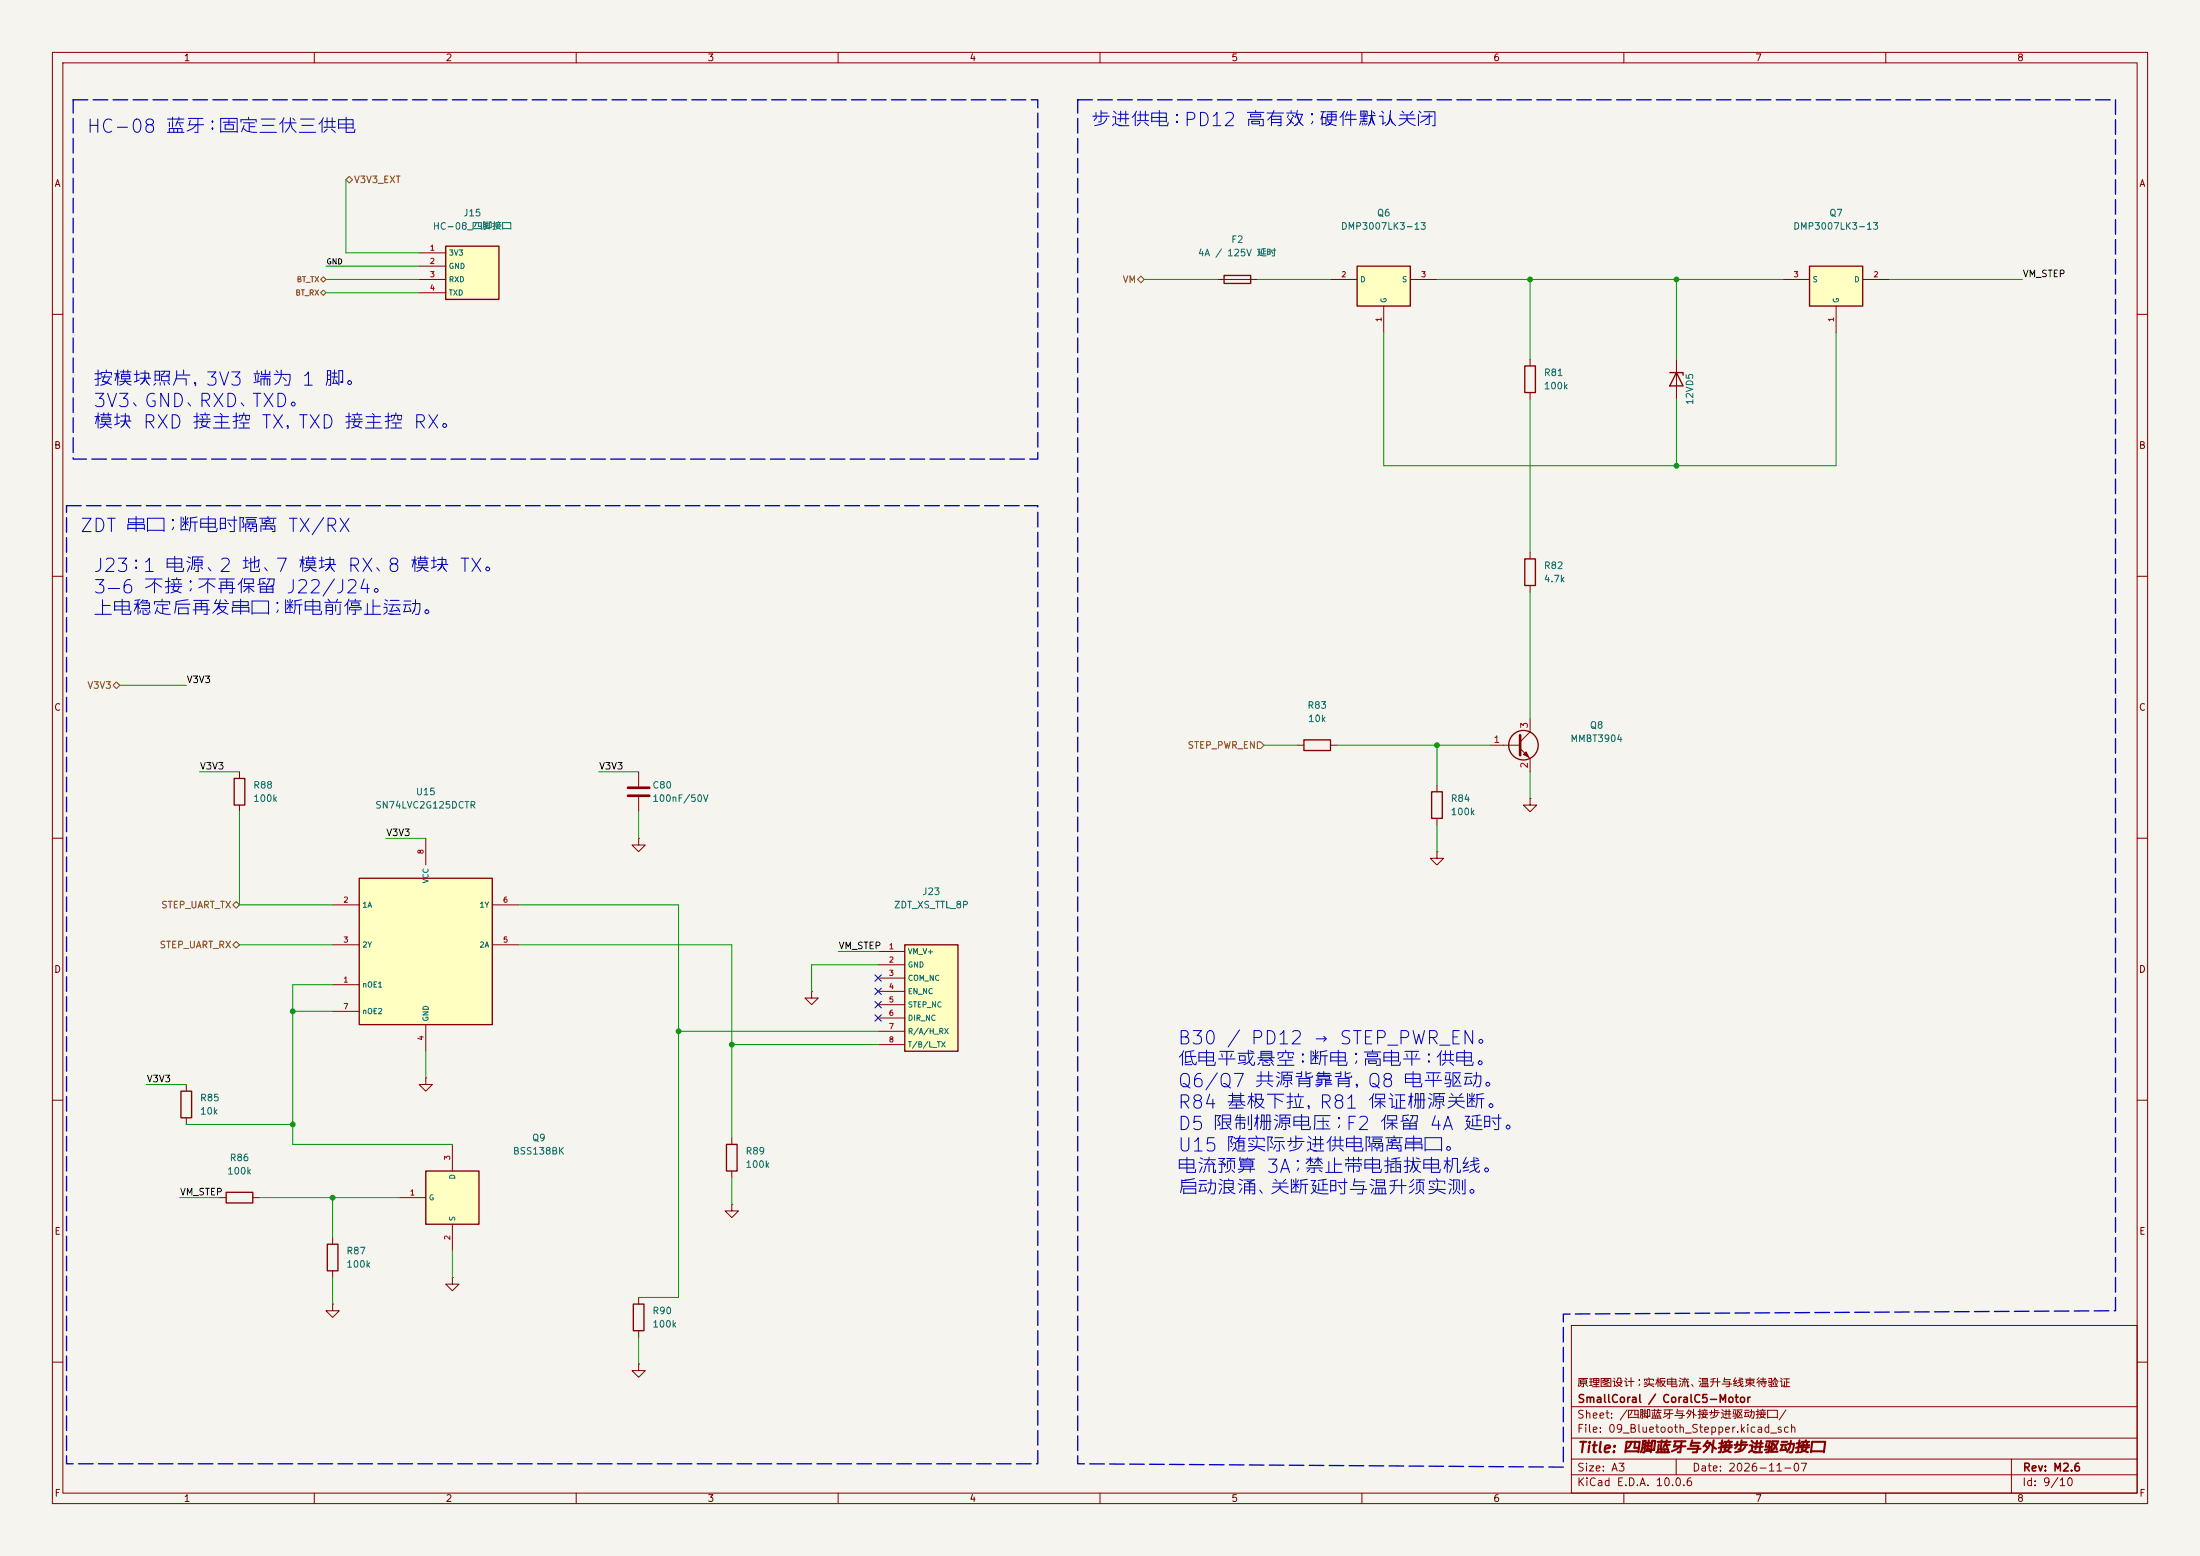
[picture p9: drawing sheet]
<svg xmlns="http://www.w3.org/2000/svg" width="420mm" height="297mm" viewBox="0 0 420 297" stroke-linecap="round" stroke-linejoin="round" font-family="sans-serif">
<path d="M0 0h420v297h-420z" fill="#f5f4ef" stroke="#f5f4ef" stroke-width=".19"/>
<g fill="none" stroke="#840000" stroke-width=".19">
<path d="M10 10h400v277h-400zM12 12h396v273h-396zM60 10v2M110 10v2M160 10v2M210 10v2M260 10v2M310 10v2M360 10v2M232.4 53.3h7.6M10 60h2M408 60h2"/>
<path d="M10 110h2M408 110h2M10 160h2M408 160h2M10 210h2M139.7 217.2v1.2M408 210h2M139.7 223.5v1.3M300 253h108v32h-108zM10 260h2M300 278.5h108M300 274.5h108"/>
<path d="M300 268.5h108M320 278.5v3M384 278.5v6.5M408 260h2M60 285v2M110 285v2M160 285v2M210 285v2M260 285v2M300 281.5h108M310 285v2M360 285v2"/>
</g>
<path d="M233.7 52.6h5.1v1.5h-5.1zM138.7 218.4h2v5.1h-2z" fill="none" stroke="#840000" stroke-width=".25"/>
<path d="M259.1 50.8h10.1v7.6h-10.1z" fill="#ffffc2"/>
<path d="M259.1 50.8h10.1v7.6h-10.1zM248.9 141.2h5.1v2.1h-5.1z" fill="none" stroke="#840000" stroke-width=".25"/>
<path d="M254 53.3h5.1M264.2 58.4v5.1M269.2 53.3h5.1M247.6 142.2h1.3M254 142.2h1.3" fill="none" stroke="#840000" stroke-width=".19"/>
<path d="M345.4 50.8h10.2v7.6h-10.2z" fill="#ffffc2"/>
<path d="M345.4 50.8h10.2v7.6h-10.2zM318.8 71.1h2.5v.5M320 71.1l1.3 2.6h-2.5zM273.3 151.1h2v5.1h-2z" fill="none" stroke="#840000" stroke-width=".25"/>
<path d="M340.4 53.3h5M350.5 58.4v5.1M355.6 53.3h5.1M320 68.6v7.6M274.3 149.9v1.2M274.3 156.2v1.3M121.9 160v1.3h1.3l-1.3 1.3-1.3-1.3h1.3M121.9 160h.1M274.3 162.6v1.2h1.3l-1.3 1.3-1.3-1.3h1.3M274.3 162.6h.1" fill="none" stroke="#840000" stroke-width=".19"/>
<path d="M172.7 180.3h10.2v20.4h-10.2z" fill="#ffffc2"/>
<path d="M291.1 69.9h2v5h-2zM172.7 180.3h10.2v20.4h-10.2z" fill="none" stroke="#840000" stroke-width=".25"/>
<g fill="none" stroke="#840000" stroke-width=".19">
<path d="M292.1 68.6v1.3M292.1 74.9v1.3M121.9 147.3v2.8M121.9 152.1v2.8M154.9 189.2v1.3h1.3l-1.3 1.3-1.2-1.3h1.2M154.9 189.2h.1M167.6 181.6h5.1M167.6 184.2h5.1M167.6 186.7h5.1M167.6 189.2h5.1M167.6 191.8h5.1M167.6 194.3h5.1"/>
<path d="M167.6 196.9h5.1M167.6 199.4h5.1M81.3 205.7v1.3h1.2l-1.2 1.3-1.3-1.3h1.3M81.3 205.7h.1M63.5 248.9v1.3h1.3l-1.3 1.3-1.3-1.3h1.3M63.5 248.9h.1"/>
</g>
<path d="M119.9 150.4h4.1M119.9 151.9h4.1" fill="none" stroke="#840000" stroke-width=".51"/>
<path d="M85.1 47h10.1v10.2h-10.1z" fill="#ffffc2"/>
<path d="M85.1 47h10.1v10.2h-10.1zM62.5 237.5h2v5.1h-2z" fill="none" stroke="#840000" stroke-width=".25"/>
<path d="M80 48.3h5.1M80 50.8h5.1M80 53.3h5.1M80 55.9h5.1M63.5 236.2v1.3M63.5 242.6v1.2" fill="none" stroke="#840000" stroke-width=".19"/>
<path d="M81.3 223.5h10.1v10.2h-10.1z" fill="#ffffc2"/>
<path d="M81.3 223.5h10.1v10.2h-10.1z" fill="none" stroke="#840000" stroke-width=".25"/>
<path d="M86.4 218.4v5.1M76.2 228.6h5.1M86.4 233.7v5.1M86.4 243.8v1.3h1.2l-1.2 1.3-1.3-1.3h1.3M86.4 243.8h.1" fill="none" stroke="#840000" stroke-width=".19"/>
<path d="M68.6 167.6h25.4v28h-25.4z" fill="#ffffc2"/>
<g fill="none" stroke="#840000" stroke-width=".25">
<path d="M291.1 106.7h2v5.1h-2zM44.7 148.6h2v5.1h-2zM68.6 167.6h25.4v28h-25.4zM34.5 208.3h2.1v5.1h-2.1zM43.2 227.6h5.1v2h-5.1zM120.9 248.9h2v5.1h-2z"/>
<circle cx="290.8" cy="142.2" r="2.82"/>
</g>
<g fill="none" stroke="#840000" stroke-width=".19">
<path d="M292.1 105.4v1.3M292.1 111.8v1.2M292.1 137.2v2.5l-1.9 1.9M45.7 147.3v1.3M45.7 153.7v1.2M284.5 142.2h5.7M290.2 142.9l1.9 1.9v2.5M292.1 152.4v1.3h1.3l-1.3 1.2-1.3-1.2h1.3M292.1 152.4h.1M63.5 172.7h5.1M81.3 160v5.1M94 172.7h5.1"/>
<path d="M63.5 188h5.1M63.5 180.3h5.1M63.5 193h5.1M81.3 195.6v5.1M94 180.3h5.1M35.6 207v1.3M35.6 213.4v1.2M41.9 228.6h1.3M48.3 228.6h1.2M139.7 229.9v1.2h1.3l-1.3 1.3-1.3-1.3h1.3M139.7 229.9h.1M121.9 247.6v1.3"/>
<path d="M121.9 254v1.3M121.9 260.3v1.3h1.3l-1.3 1.3-1.3-1.3h1.3M121.9 260.3h.1"/>
</g>
<path d="M290.2 140.3v3.8" fill="none" stroke="#840000" stroke-width=".51"/>
<path d="M290.8 144l.5-.5 .5 1z" fill="#840000" stroke="#840000" stroke-width=".19"/>
<path d="M66 34.3l.7-.6 .6 .6-.6 .6zM61.2 53.3l.5-.5 .5 .5-.5 .5zM61.2 55.9l.5-.5 .5 .5-.5 .5zM217.2 53.3l.6-.6 .6 .6-.6 .7zM21.6 130.8l.6-.6 .7 .6-.7 .6zM240 141.6h.7l.6 .6-.6 .7h-.7zM45.1 172.1l.6 .6-.6 .7-.7-.7zM44.4 180.3l.7-.6 .6 .6-.6 .7z" fill="none" stroke="#725600" stroke-width=".19"/>
<g fill="none" stroke="#009600" stroke-width=".19">
<path d="M66 34.3v14h14M62.2 55.9h17.8M62.2 50.8h17.8M62.2 53.3h17.8M218.4 53.3h14M240 53.3h14M274.3 53.3h66.1M292.1 53.3v15.3M320 53.3v15.3M360.7 53.3h25.4M264.2 63.5v25.4h86.3v-25.4M292.1 76.2v29.2"/>
<path d="M320 76.2v12.7M292.1 113v24.2M22.9 130.8h12.7M38.1 147.3h7.6M45.7 154.9v17.8h17.8M114.3 147.3h7.6M121.9 154.9v5.1M241.3 142.2h6.3M255.3 142.2h29.2M274.3 142.2v7.7M274.3 157.5v5.1M292.1 147.3v5.1"/>
<path d="M73.7 160h7.6M99.1 172.7h30.4v74.9h-7.6M45.7 180.3h17.8M55.9 193h7.6M63.5 188h-7.6v30.4h30.5M99.1 180.3h40.6v36.9M129.5 196.9h38.1M139.7 199.4h27.9M160 181.6h7.6M167.6 184.2h-12.7v5M27.9 207h7.7M35.6 214.6h20.3"/>
<path d="M81.3 200.7v5M34.3 228.6h7.6M49.5 228.6h26.7M63.5 228.6v7.6M86.4 238.8v5M139.7 224.8v5.1M63.5 243.8v5.1M121.9 255.3v5"/>
</g>
<path d="M167 191.2l1.2 1.2M167 193.7l1.2 1.2M167 186.1l1.2 1.2M167 188.6l1.2 1.2M168.2 191.2l-1.2 1.2M168.2 193.7l-1.2 1.2M168.2 186.1l-1.2 1.2M168.2 188.6l-1.2 1.2" fill="none" stroke="#000084" stroke-width=".19"/>
<path d="M14 19.1h184.1v68.5h-184.1zM205.7 19.1h198.2v231.1l-105.5 .6v29.2l-92.7-.6v-260.3M12.7 96.5h185.4v182.9h-185.4z" fill="none" stroke="#0000c2" stroke-width=".25" stroke-dasharray="2.8 1"/>
<g fill="#009600" stroke="#009600" stroke-width=".19">
<circle cx="139.7" cy="199.4" r=".46"/>
<circle cx="129.5" cy="196.9" r=".46"/>
<circle cx="274.3" cy="142.2" r=".46"/>
<circle cx="55.9" cy="214.6" r=".46"/>
<circle cx="63.5" cy="228.6" r=".46"/>
<circle cx="55.9" cy="193" r=".46"/>
<circle cx="292.1" cy="53.3" r=".46"/>
<circle cx="320" cy="53.3" r=".46"/>
<circle cx="320" cy="88.9" r=".46"/>
</g>
<g font-size="2.5" fill="#0000c2">
<text x="16.4" y="26">HC-08 蓝牙：固定三伏三供电</text>
<text x="208.1" y="24.8">步进供电：PD12 高有效；硬件默认关闭</text>
<text x="17.6" y="74.3">按模块照片，3V3 端为 1 脚。</text>
<text x="17.6" y="78.4">3V3、GND、RXD、TXD。</text>
<text x="17.6" y="82.5">模块 RXD 接主控 TX，TXD 接主控 RX。</text>
<text x="15.1" y="102.2">ZDT 串口；断电时隔离 TX/RX</text>
<text x="17.6" y="109.9">J23：1 电源、2 地、7 模块 RX、8 模块 TX。</text>
<text x="17.6" y="113.9">3—6 不接；不再保留 J22/J24。</text>
<text x="17.6" y="118">上电稳定后再发串口；断电前停止运动。</text>
<text x="224.6" y="200">B30 / PD12 → STEP_PWR_EN。</text>
<text x="224.6" y="204.1">低电平或悬空：断电；高电平：供电。</text>
<text x="224.6" y="208.2">Q6/Q7 共源背靠背，Q8 电平驱动。</text>
<text x="224.6" y="212.3">R84 基极下拉，R81 保证栅源关断。</text>
<text x="224.6" y="216.4">D5 限制栅源电压；F2 保留 4A 延时。</text>
<text x="224.6" y="220.5">U15 随实际步进供电隔离串口。</text>
<text x="224.6" y="224.6">电流预算 3A；禁止带电插拔电机线。</text>
<text x="224.6" y="228.6">启动浪涌、关断延时与温升须实测。</text>
</g>
<text font-size="2" fill="#840000" x="301" y="277.8">Title: 四脚蓝牙与外接步进驱动接口</text>
<g font-size="1.5" fill="#840000">
<text x="300.9" y="265.1">原理图设计；实板电流、温升与线束待验证</text>
<text x="301" y="268.1">SmallCoral / CoralC5-Motor</text>
<text x="300.9" y="273.8">File: 09_Bluetooth_Stepper.kicad_sch</text>
<text x="300.9" y="271.1">Sheet: /四脚蓝牙与外接步进驱动接口/</text>
<text x="300.9" y="281.2">Size: A3</text>
<text x="322.9" y="281.2">Date: 2026-11-07</text>
<text x="386" y="281.2">Rev: M2.6</text>
<text x="300.9" y="284">KiCad E.D.A. 10.0.6</text>
<text x="385.9" y="284">Id: 9/10</text>
</g>
<g font-size="1.3" fill="#840000">
<text x="35" y="12">1</text>
<text x="85" y="12">2</text>
<text x="135" y="12">3</text>
<text x="185" y="12">4</text>
<text x="235" y="12">5</text>
<text x="285" y="12">6</text>
<text x="335" y="12">7</text>
<text x="385" y="12">8</text>
<text x="10.3" y="36">A</text>
<text x="408.3" y="36">A</text>
<text x="10.2" y="86">B</text>
<text x="408.2" y="86">B</text>
<text x="10.2" y="136">C</text>
<text x="408.2" y="136">C</text>
<text x="10.2" y="186">D</text>
<text x="408.2" y="186">D</text>
<text x="10.3" y="236">E</text>
<text x="408.3" y="236">E</text>
<text x="10.3" y="286">F</text>
<text x="35" y="287">1</text>
<text x="85" y="287">2</text>
<text x="135" y="287">3</text>
<text x="185" y="287">4</text>
<text x="235" y="287">5</text>
<text x="285" y="287">6</text>
<text x="335" y="287">7</text>
<text x="385" y="287">8</text>
<text x="408.3" y="286">F</text>
</g>
<g font-size="1.3" fill="#725600">
<text x="67.5" y="35.3">V3V3_EXT</text>
<text x="214.2" y="54.3">VM</text>
<text x="16.6" y="131.8">V3V3</text>
<text x="226.6" y="143.2">STEP_PWR_EN</text>
<text x="30.7" y="173.7">STEP_UART_TX</text>
<text x="30.4" y="181.3">STEP_UART_RX</text>
</g>
<g font-size="1.3" fill="#006464">
<text x="88.3" y="41.6">J15</text>
<text x="262.8" y="41.6">Q6</text>
<text x="349.1" y="41.6">Q7</text>
<text x="82.5" y="44.1">HC-08_四脚接口</text>
<text x="234.9" y="46.7">F2</text>
<text x="255.9" y="44.1">DMP3007LK3-13</text>
<text x="342.2" y="44.1">DMP3007LK3-13</text>
<text x="228.6" y="49.2">4A / 125V 延时</text>
<text x="294.6" y="72.1">R81</text>
<text x="294.6" y="74.6">100k</text>
<text x="323.5" y="77.4" transform="rotate(-90 323.5 77.4)">12VD5</text>
<text x="294.6" y="108.9">R82</text>
<text x="294.6" y="111.5">4.7k</text>
<text x="249.5" y="135.6">R83</text>
<text x="249.6" y="138.1">10k</text>
<text x="299.7" y="141.9">MMBT3904</text>
<text x="303.4" y="139.4">Q8</text>
<text x="48.2" y="150.8">R88</text>
<text x="48.2" y="153.4">100k</text>
<text x="71.5" y="154.6">SN74LVC2G125DCTR</text>
<text x="79.3" y="152.1">U15</text>
<text x="124.4" y="150.8">C80</text>
<text x="124.4" y="153.4">100nF/50V</text>
<text x="276.8" y="153.4">R84</text>
<text x="276.8" y="155.9">100k</text>
<text x="170.6" y="173.7">ZDT_XS_TTL_8P</text>
<text x="176" y="171.1">J23</text>
<text x="38.1" y="210.5">R85</text>
<text x="38.1" y="213.1">10k</text>
<text x="43.7" y="221.9">R86</text>
<text x="97.8" y="220.7">BSS138BK</text>
<text x="101.5" y="218.1">Q9</text>
<text x="142.2" y="220.7">R89</text>
<text x="43.3" y="224.5">100k</text>
<text x="142.2" y="223.2">100k</text>
<text x="66" y="239.7">R87</text>
<text x="66" y="242.3">100k</text>
<text x="124.4" y="251.2">R90</text>
<text x="124.4" y="253.7">100k</text>
</g>
<g font-size="1.3" fill="#0f0f0f">
<text x="386.1" y="53.2">VM_STEP</text>
<text x="35.5" y="130.7">V3V3</text>
<text x="38.1" y="147.2">V3V3</text>
<text x="114.3" y="147.2">V3V3</text>
<text x="73.6" y="159.9">V3V3</text>
<text x="160" y="181.5">VM_STEP</text>
<text x="27.9" y="206.9">V3V3</text>
<text x="34.3" y="228.5">VM_STEP</text>
</g>
<g font-size="1.3" fill="#a90000">
<text x="285" y="142.1">1</text>
<text x="292" y="139.2" transform="rotate(-90 292 139.2)">3</text>
<text x="292" y="146.8" transform="rotate(-90 292 146.8)">2</text>
</g>
<text font-size="1" fill="#0f0f0f" x="62.2" y="50.7">GND</text>
<g font-size="1" fill="#a90000">
<text x="82" y="48.1">1</text>
<text x="82" y="50.6">2</text>
<text x="82" y="53.2">3</text>
<text x="256" y="53.2">2</text>
<text x="271.2" y="53.2">3</text>
<text x="342.3" y="53.2">3</text>
<text x="357.6" y="53.2">2</text>
<text x="82" y="55.7">4</text>
<text x="264" y="61.5" transform="rotate(-90 264 61.5)">1</text>
<text x="350.3" y="61.5" transform="rotate(-90 350.3 61.5)">1</text>
<text x="81.1" y="163.1" transform="rotate(-90 81.1 163.1)">8</text>
<text x="65.5" y="172.5">2</text>
<text x="95.9" y="172.5">6</text>
<text x="65.5" y="180.2">3</text>
<text x="95.9" y="180.2">5</text>
<text x="169.6" y="181.4">1</text>
<text x="169.6" y="184">2</text>
<text x="65.5" y="187.8">1</text>
<text x="169.6" y="186.5">3</text>
<text x="169.6" y="189">4</text>
<text x="169.6" y="191.6">5</text>
<text x="65.5" y="192.9">7</text>
<text x="169.6" y="194.1">6</text>
<text x="169.6" y="196.7">7</text>
<text x="81.1" y="198.7" transform="rotate(-90 81.1 198.7)">4</text>
<text x="169.6" y="199.2">8</text>
<text x="86.2" y="221.6" transform="rotate(-90 86.2 221.6)">3</text>
<text x="78.2" y="228.4">1</text>
<text x="86.2" y="236.8" transform="rotate(-90 86.2 236.8)">2</text>
</g>
<g font-size="1" fill="#006464">
<text x="85.6" y="49">3V3</text>
<text x="85.6" y="51.6">GND</text>
<text x="85.6" y="54.1">RXD</text>
<text x="85.6" y="56.6">TXD</text>
<text x="259.6" y="54.1">D</text>
<text x="264.9" y="57.9" transform="rotate(-90 264.9 57.9)">G</text>
<text x="267.6" y="54.1">S</text>
<text x="345.9" y="54.1">S</text>
<text x="351.3" y="57.9" transform="rotate(-90 351.3 57.9)">G</text>
<text x="353.9" y="54.1">D</text>
<text x="69.1" y="173.5">1A</text>
<text x="82" y="168.7" transform="rotate(-90 82 168.7)">VCC</text>
<text x="91.4" y="173.5">1Y</text>
<text x="69.1" y="181.1">2Y</text>
<text x="91.4" y="181.1">2A</text>
<text x="173.2" y="182.4">VM_V+</text>
<text x="173.2" y="184.9">GND</text>
<text x="69.1" y="188.7">nOE1</text>
<text x="173.2" y="187.5">COM_NC</text>
<text x="173.2" y="190">EN_NC</text>
<text x="69.1" y="193.8">nOE2</text>
<text x="82" y="195.1" transform="rotate(-90 82 195.1)">GND</text>
<text x="173.2" y="192.5">STEP_NC</text>
<text x="173.2" y="195.1">DIR_NC</text>
<text x="173.2" y="197.6">R/A/H_RX</text>
<text x="173.2" y="200.2">T/B/L_TX</text>
<text x="87.1" y="225.2" transform="rotate(-90 87.1 225.2)">D</text>
<text x="81.8" y="229.4">G</text>
<text x="87.1" y="233.2" transform="rotate(-90 87.1 233.2)">S</text>
</g>
<g font-size="1" fill="#725600">
<text x="56.3" y="56.6">BT_RX</text>
<text x="56.6" y="54.1">BT_TX</text>
</g>
</svg>
